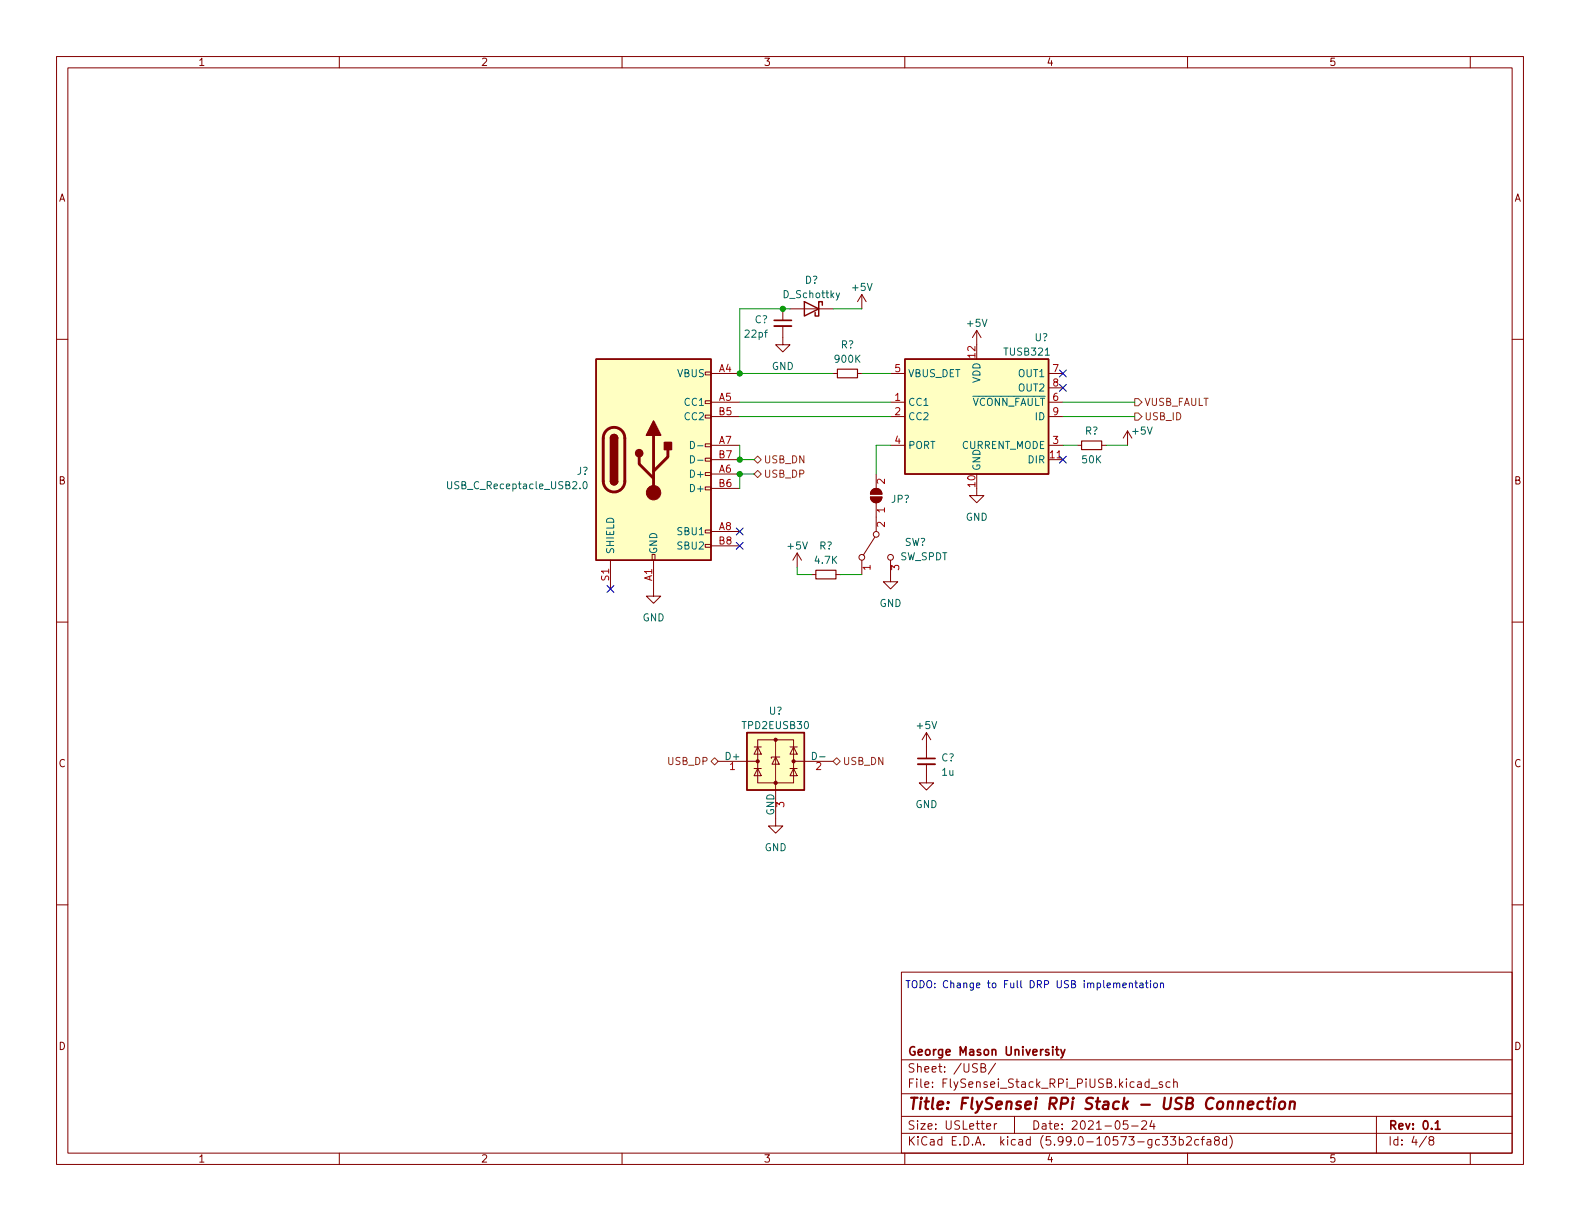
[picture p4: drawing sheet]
<svg xmlns="http://www.w3.org/2000/svg" width="279mm" height="216mm" viewBox="0 0 279 216" stroke-linecap="round" stroke-linejoin="round" font-family="sans-serif">
<g fill="none" stroke="#840000" stroke-width=".18">
<path d="M10 10h259.4v195.9h-259.4zM12 12h255.4v191.9h-255.4zM60 10v2M110 10v2M160 10v2M210 10v2M260 10v2M10 60h2M138.4 57.7v3.3h-1.2l1.2 1.2 1.3-1.2h-1.3M138.4 54.6v2M139.7 54.6h7.6M152.4 52.1v2.5"/>
<path d="M152.4 52.1l.8 1.2M152.4 52.1l-.8 1.2M172.7 58.4l.8 1.3M172.7 58.4v2.6M172.7 58.4l-.7 1.3M267.4 60h2M124.7 78.5h1v.5h-1zM124.7 73.4h1v.5h-1zM124.7 70.9h1v.5h-1zM124.7 65.8h1v.5h-1zM125.7 71.1h5.1M125.7 73.7h5.1"/>
<path d="M125.7 78.7h5.1M125.7 66h5.1M147.3 66h.8M151.6 66h.8M157.5 71.1h2.5M157.5 73.7h2.5M157.5 78.7h2.5M157.5 66h2.5M185.4 71.1h2.6M185.4 73.7h2.6M185.4 78.7h2.6M185.4 66h2.6"/>
<path d="M185.4 68.6h2.6M190.5 78.7h.8M194.8 78.7h.8M199.4 76.2l.8 1.3M199.4 76.2v2.5M199.4 76.2l-.8 1.3M107.9 99.1v5M115.3 98h.5v1.1h-.5zM115.6 99.1v6.3h-1.3l1.3 1.3 1.2-1.3h-1.2M124.7 96.3h1v.5h-1zM124.7 93.7h1v.5h-1zM124.7 86.1h1v.5h-1z"/>
<path d="M124.7 83.6h1v.5h-1zM124.7 81h1v.5h-1zM125.7 81.3h5.1M125.7 83.8h5.1M125.7 94h5.1M125.7 86.4h5.1M125.7 96.5h5.1M141 97.8l.7 1.3M141 97.8v2.5M141 97.8l-.8 1.3M152.4 99.1v2.5M153.9 87.9h2.1a1.02 1.02 0 0 1-1.1 1 1.02 1.02 0 0 1-1-1z"/>
<path d="M154.2 86.7a1.02 1.02 0 0 1 1.1-.3 1.02 1.02 0 0 1 .7 1h-2.1zM154.7 95l-2 3.2M154.9 83.8v2.6M154.9 88.9v5.1M157.5 99.1v3.8h-1.3l1.3 1.2 1.2-1.2h-1.2M172.7 86.4v1.2h-1.3l1.3 1.3 1.3-1.3h-1.3M185.4 81.3h2.6M10 110h2M143.5 101.6h.8M147.8 101.6h.8M267.4 110h2M127 134.6h7"/>
<path d="M133.3 135.9h1.3M133.3 132.1h1.3M134 130.8h6.3v7.6h-6.3zM134 135.9l.6 1.3h-1.3zM134 132.1l.6 1.3h-1.3zM137.2 130.8v15.3h1.2l-1.2 1.2-1.3-1.2h1.3M137.2 133.9l.6 1.2h-1.3zM137.9 133.9h-1.5v.2M139.7 135.9h1.3M139.7 132.1h1.3M140.3 135.9l.7 1.3h-1.3zM140.3 132.1l.7 1.3h-1.3z"/>
<path d="M140.3 134.6h7M163.8 135.1v3.3h-1.2l1.2 1.3 1.3-1.3h-1.3M163.8 129.5v4.6M163.8 129.5l.8 1.3M163.8 129.5l-.7 1.3M10 160h2M267.4 160h2M159.4 171.9h108v32h-108zM159.4 197.4h108M159.4 193.4h108M159.4 187.4h108M173.5 188.8h.5l.2-.1 .1-.3-.2-.3h-.6v1.5h.5l.3-.3a.39 .39 0 0 0-.3-.5"/>
<path d="M174.5 199.2l.7-.2-.1-.3h-.4l-.2 .2v.7h.6M175.8 198.7v1M176 188l-1.2 1.9M176.3 198.7h-.3l-.2 .3M179.4 197.4v3M199.4 198.2h-.7l-.1 .7 .2-.2 .5 .1 .2 .2-.1 .5-.2 .2-.6-.2M200.1 199.1h1.2M201.9 198.3l.6-.1 .2 .1 .1 .3-1 1.1h1M203.2 191.4l-.4-.1-.3 .3v.4l.1 .2h.6M203.2 190.8v1.5M203.5 192.4h1.2M203.7 198.1l-.4 1.1h1"/>
<path d="M204 198.7v1M205.5 191.4l-.3-.1-.2 .2v.2l.5 .2v.3h-.5M206.9 191.4l-.4-.1-.3 .3v.4l.1 .2h.6M207.5 191.4l.3-.1 .3 .1 .1 .9M207.5 190.8v1.5M243.4 197.4v6.5M60 203.9v2M110 203.9v2M159.4 200.4h108M160 203.9v2M205.5 201h1l-.5 .5 .4 .2v.6l-.2 .2h-.4l-.3-.2M207 201h.9l-.5 .5 .4 .2v.6l-.2 .2h-.4l-.2-.2"/>
<path d="M208.5 201.5h.5l.3 .3v.4l-.2 .2h-.6M208.5 201v1.5M209.8 201.1l.6-.1 .2 .1 .1 .3-.9 1.1h.9M210 203.9v2M212 201.5h-.5l-.2 .3v.4l.1 .2h.6M212.4 201.5h.6M213 201l-.4 .2v1.3M213.5 201.5h.5l.1 1M214.1 201.8l-.5 .1a.29 .29 0 0 0-.2 .3 .29 .29 0 0 0 .2 .3l.5-.1M215 201.6l-.2-.3v-.2l.2-.1h.5l.1 .3-.1 .2-.6 .2-.1 .2v.4l.2 .2h.3l.3-.3-.1-.4-.2-.2M216.9 201.5h-.4l-.3 .3v.4l.1 .2h.6M216.9 201v1.5"/>
<path d="M217.5 200.8a1.72 1.72 0 0 1 0 2.2M252.3 200.9l-1.3 1.9M253 201.6l-.3-.3 .1-.2 .2-.1h.4l.1 .3v.2l-.7 .2-.1 .2v.3l.3 .3h.3l.2-.3v-.4l-.2-.2M260 203.9v2"/>
<circle cx="152.4" cy="98.6" r=".51"/>
<circle cx="154.9" cy="94.5" r=".51"/>
<circle cx="157.5" cy="98.6" r=".51"/>
</g>
<path d="M136.9 56.6h3.1M162.3 134.1h3.1M186.7 185.6h.5M186.9 185.1v1.3l.3 .2M187.6 185.6l.4 1M188.3 185.6l-.5 1.3-.2 .2M253.8 198.6l.4-.4v1.5M253.8 199.7h.9" fill="none" stroke="#840000" stroke-width=".3"/>
<path d="M220.7 195.4l.9-.2v-.3l-.2-.1-.6 .1-.2 .9 .3 .3 .5-.1M223.4 194.9a.66 .66 0 0 0-1 .3l-.1 .5 .2 .3 .2 .1 .6-.1M224 194.8h.7M224.4 194.1l-.3 1.7 .1 .2 .4 .1M225.4 194.8l-.2 1.3M225.5 194.1l-.1 .1 .1 .1 .1-.1-.1-.1v.2M226.3 195a.52 .52 0 0 1 .6-.2 .52 .52 0 0 1 .4 .4l-.1 .5a.55 .55 0 0 1-.5 .4 .55 .55 0 0 1-.6-.4zM228.1 195a.49 .49 0 0 1 .9 .1l-.1 1M228.2 194.8l-.2 1.3" fill="none" stroke="#840000" stroke-width=".4"/>
<g fill="#ffffc2" stroke="#ffffc2" stroke-width=".18">
<path d="M160 63.5h25.4v20.3h-25.4z"/>
<path d="M132.1 129.5h10.1v10.2h-10.1z"/>
<path d="M105.4 63.5h20.3v35.6h-20.3z"/>
</g>
<path d="M142.2 53.3l2.6 1.3-2.6 1.3zM145.4 54v-.7h-.6v2.6h-.7v-.7M105.4 63.5h20.3v35.6h-20.3zM107.9 77.5a.64 .64 0 0 1 .7-.7 .64 .64 0 0 1 .6 .7M160 63.5h25.4v20.3h-25.4zM107.9 85.1a.64 .64 0 0 0 .7 .6 .64 .64 0 0 0 .6-.6M132.1 129.5h10.1v10.2h-10.1z" fill="none" stroke="#840000" stroke-width=".25"/>
<g fill="#840000" stroke="#840000" stroke-width=".18">
<path d="M153.9 87.9h2.1a1.02 1.02 0 0 1-1.1 1 1.02 1.02 0 0 1-1-1z"/>
<path d="M154.2 86.7a1.02 1.02 0 0 1 1.1-.3 1.02 1.02 0 0 1 .7 1h-2.1z"/>
<circle cx="134" cy="134.6" r=".28"/>
<circle cx="137.2" cy="138.4" r=".28"/>
<circle cx="137.2" cy="130.8" r=".28"/>
<circle cx="140.3" cy="134.6" r=".28"/>
<circle cx="115.6" cy="87.1" r="1.27"/>
</g>
<path d="M107.2 76.1a1.91 1.91 0 0 1 2.1-.4 1.91 1.91 0 0 1 1.2 1.8v7.6a1.91 1.91 0 0 1-1.9 1.9 1.91 1.91 0 0 1-1.9-1.9v-7.8l.2-.6zM115.6 77v10.1M118.1 79.5v1.3l-2.5 2.5M113 80.8v1.2l2.6 2.6" fill="none" stroke="#840000" stroke-width=".51"/>
<g fill="#840000" stroke="#840000" stroke-width=".25">
<path d="M107.9 85.1h1.3a.64 .64 0 0 1-.6 .6 .64 .64 0 0 1-.7-.6z"/>
<path d="M108.1 77a.64 .64 0 0 1 .7-.1 .64 .64 0 0 1 .4 .6h-1.3z"/>
<path d="M107.9 77.5h1.3v7.6h-1.3z"/>
<path d="M117.5 78.2h1.2v1.3h-1.2z"/>
<path d="M115.6 74.4l1.2 2.6h-2.5z"/>
<circle cx="113" cy="80.1" r=".63"/>
</g>
<path d="M148.5 51.8l-.5 1.1-.1 .2M122.1 78a.64 .64 0 0 1 .7 .7 .64 .64 0 0 1-.7 .6zM123.4 78.8h.9M79.1 85.2v1l.3 .2h.2l.3-.2v-1M103.2 85.3l.2-.1a.68 .68 0 0 1 .4 .6 .68 .68 0 0 1-.4 .6l-.2-.1-.1-.4zM122.1 80.6a.64 .64 0 0 1 .7 .6 .64 .64 0 0 1-.7 .7zM123.4 81.4h.9" fill="none" stroke="#006464" stroke-width=".18"/>
<path d="M148.1 65.3h3.5v1.5h-3.5zM191.3 78h3.5v1.5h-3.5zM144.3 100.8h3.5v1.6h-3.5z" fill="none" stroke="#840000" stroke-width=".2"/>
<path d="M136.9 57.7h3.1M162.3 135.1h3.1" fill="none" stroke="#840000" stroke-width=".33"/>
<path d="M200.7 70.5h.6l.6 .6-.6 .7h-.6zM200.7 73h.6l.6 .7-.6 .6h-.6zM133.3 83.8l.7-.6 .6 .6-.6 .7zM134 80.6l.6 .7-.6 .6-.7-.6zM125.7 134.6l.7-.6 .6 .6-.6 .7zM147.3 134.6l.7-.6 .6 .6-.6 .7z" fill="none" stroke="#725600" stroke-width=".18"/>
<g fill="none" stroke="#0000c2" stroke-width=".18">
<path d="M198.6 174.2l.6-.1-.1-.2-.4-.1-.1 .2v.6h.5M199.7 173.9l.2-.1 .3 .1 .1 .8M199.7 173.8v.9M200.7 173.8h.5M200.9 173.4v1.1l.3 .2M201.6 173.9h.5v.8M202.1 174.1l-.4 .1-.2 .2 .2 .3 .4-.1M202.6 173.8h.4M202.7 173.4v1.1l.3 .2M203.5 173.4v.1M203.5 173.8v.9M204.1 173.9l.3-.1 .3 .3v.3l-.3 .3-.3-.1-.1-.2z"/>
<path d="M205.2 173.9l.2-.1 .3 .1 .1 .8M205.2 173.8v.9"/>
</g>
<g fill="none" stroke="#009600" stroke-width=".18">
<path d="M139.7 54.6h-8.9v11.4h16.5M147.3 54.6h5.1M130.8 78.7v2.6h2.5M130.8 71.1h26.7M130.8 73.7h26.7M152.4 66h5.1M157.5 78.7h-2.6v5.1M188 78.7h2.5M188 71.1h12.7M188 73.7h12.7M195.6 78.7h3.8M133.3 83.8h-2.5v2.6"/>
<path d="M141 100.3v1.3h2.5M148.6 101.6h3.8"/>
</g>
<path d="M187.4 68l1.2 1.2M187.4 65.4l1.2 1.2M188.6 68l-1.2 1.2M188.6 65.4l-1.2 1.2M130.2 95.9l1.2 1.2M130.2 93.4l1.2 1.2M131.4 95.9l-1.2 1.2M131.4 93.4l-1.2 1.2M187.4 80.7l1.2 1.2M188.6 80.7l-1.2 1.2M107.3 103.5l1.3 1.2M108.6 103.5l-1.3 1.2" fill="none" stroke="#000084" stroke-width=".18"/>
<g fill="#009600" stroke="#009600" stroke-width=".18">
<circle cx="138.4" cy="54.6" r=".46"/>
<circle cx="130.8" cy="66" r=".46"/>
<circle cx="130.8" cy="81.3" r=".46"/>
<circle cx="130.8" cy="83.8" r=".46"/>
</g>
<text font-size="2.8" fill="#840000" x="160.4" y="196.2">Title: FlySensei RPi Stack - USB Connection</text>
<g font-size="2.1" fill="#840000">
<text x="160.4" y="189.7">Sheet: /USB/</text>
<text x="160.4" y="186.7">George Mason University</text>
<text x="160.4" y="192.4">File: FlySensei_Stack_RPi_PiUSB.kicad_sch</text>
<text x="160.4" y="202.5">KiCad E.D.A. kicad (5.99.0-10573-gc33b2cfa8d)</text>
<text x="160.4" y="199.7">Size: USLetter</text>
<text x="182.4" y="199.7">Date: 2021-05-24</text>
<text x="245.4" y="199.7">Rev: 0.1</text>
<text x="245.4" y="202.5">Id: 4/8</text>
</g>
<g font-size="1.8" fill="#840000">
<text x="35" y="11.6">1</text>
<text x="85" y="11.6">2</text>
<text x="135" y="11.6">3</text>
<text x="185" y="11.6">4</text>
<text x="235" y="11.6">5</text>
<text x="10.3" y="35.6">A</text>
<text x="267.7" y="35.6">A</text>
<text x="10.3" y="85.7">B</text>
<text x="267.7" y="85.7">B</text>
<text x="10.3" y="135.6">C</text>
<text x="267.7" y="135.6">C</text>
<text x="10.3" y="185.7">D</text>
<text x="267.7" y="185.7">D</text>
<text x="35" y="205.6">1</text>
<text x="85" y="205.6">2</text>
<text x="135" y="205.6">3</text>
<text x="185" y="205.6">4</text>
<text x="235" y="205.6">5</text>
</g>
<g font-size="1.8" fill="#006464">
<text x="138.6" y="52.7">D_Schottky</text>
<text x="142.3" y="50.2">D?</text>
<text x="150.8" y="51.4">+5V</text>
<text x="131.8" y="59.7">22pf</text>
<text x="133.5" y="57.2">C?</text>
<text x="171.1" y="57.8">+5V</text>
<text x="136.5" y="65.4">GND</text>
<text x="147.7" y="64.1">900K</text>
<text x="148.7" y="61.6">R?</text>
<text x="177.7" y="62.9">TUSB321</text>
<text x="183" y="60.3">U?</text>
<text x="119.8" y="66.7">VBUS</text>
<text x="121.2" y="71.8">CC1</text>
<text x="160.5" y="71.8">CC1</text>
<text x="160.5" y="66.7">VBUS_DET</text>
<text x="171.7" y="71.8">~VCONN_FAULT</text>
<text x="173.4" y="67.7" transform="rotate(-90 173.4 67.7)">VDD</text>
<text x="180.2" y="66.7">OUT1</text>
<text x="180.2" y="69.2">OUT2</text>
<text x="121.2" y="74.3">CC2</text>
<text x="160.5" y="74.3">CC2</text>
<text x="183.1" y="74.3">ID</text>
<text x="191.9" y="76.8">R?</text>
<text x="200.3" y="76.8">+5V</text>
<text x="102" y="83.9">J?</text>
<text x="160.5" y="79.4">PORT</text>
<text x="170" y="79.4">CURRENT_MODE</text>
<text x="173.4" y="83.3" transform="rotate(-90 173.4 83.3)">GND</text>
<text x="181.9" y="81.9">DIR</text>
<text x="191.4" y="81.9">50K</text>
<text x="79.7" y="86.5">USB_C_Receptacle_USB2.0</text>
<text x="122.4" y="84.5">D+</text>
<text x="122.4" y="87">D+</text>
<text x="157.6" y="88.9">JP?</text>
<text x="120" y="94.6">SBU1</text>
<text x="170.8" y="92.1">GND</text>
<text x="108.6" y="98" transform="rotate(-90 108.6 98)">SHIELD</text>
<text x="116.2" y="98" transform="rotate(-90 116.2 98)">GND</text>
<text x="120" y="97.2">SBU2</text>
<text x="139.4" y="97.2">+5V</text>
<text x="144.2" y="99.7">4.7K</text>
<text x="144.9" y="97.2">R?</text>
<text x="159.1" y="99.1">SW_SPDT</text>
<text x="159.9" y="96.5">SW?</text>
<text x="155.5" y="107.3">GND</text>
<text x="113.6" y="109.9">GND</text>
<text x="131.5" y="128.9">TPD2EUSB30</text>
<text x="136" y="126.4">U?</text>
<text x="162.2" y="128.9">+5V</text>
<text x="128.4" y="134.4">D+</text>
<text x="143.8" y="134.4">D-</text>
<text x="166.4" y="134.6">C?</text>
<text x="166.6" y="137.2">1u</text>
<text x="161.9" y="142.9">GND</text>
<text x="136.9" y="144.2" transform="rotate(-90 136.9 144.2)">GND</text>
<text x="135.2" y="150.5">GND</text>
</g>
<g font-size="1.8" fill="#a90000">
<text x="127.1" y="65.8">A4</text>
<text x="158.3" y="65.8">5</text>
<text x="172.5" y="63.2" transform="rotate(-90 172.5 63.2)">12</text>
<text x="186.2" y="65.8">7</text>
<text x="127.1" y="70.9">A5</text>
<text x="158.3" y="70.9">1</text>
<text x="186.2" y="70.9">6</text>
<text x="186.2" y="68.3">8</text>
<text x="127.1" y="73.4">B5</text>
<text x="158.3" y="73.4">2</text>
<text x="186.2" y="73.4">9</text>
<text x="127.1" y="83.6">A6</text>
<text x="127.1" y="78.5">A7</text>
<text x="127.1" y="81">B7</text>
<text x="158.3" y="78.5">4</text>
<text x="185.7" y="81">11</text>
<text x="186.2" y="78.5">3</text>
<text x="127.1" y="86.1">B6</text>
<text x="156.5" y="85.6" transform="rotate(-90 156.5 85.6)">2</text>
<text x="172.5" y="86.1" transform="rotate(-90 172.5 86.1)">10</text>
<text x="127.1" y="93.7">A8</text>
<text x="156.5" y="93.2" transform="rotate(-90 156.5 93.2)">2</text>
<text x="156.5" y="90.7" transform="rotate(-90 156.5 90.7)">1</text>
<text x="127.1" y="96.3">B8</text>
<text x="153.9" y="100.8" transform="rotate(-90 153.9 100.8)">1</text>
<text x="159" y="100.8" transform="rotate(-90 159 100.8)">3</text>
<text x="107.7" y="102.7" transform="rotate(-90 107.7 102.7)">S1</text>
<text x="115.3" y="102.7" transform="rotate(-90 115.3 102.7)">A1</text>
<text x="129" y="136.1">1</text>
<text x="144.3" y="136.1">2</text>
<text x="138.7" y="142.7" transform="rotate(-90 138.7 142.7)">3</text>
</g>
<g font-size="1.8" fill="#725600">
<text x="202.3" y="71.8">VUSB_FAULT</text>
<text x="202.3" y="74.3">USB_ID</text>
<text x="135" y="81.9">USB_DN</text>
<text x="135" y="84.5">USB_DP</text>
<text x="118.2" y="135.3">USB_DP</text>
<text x="149" y="135.3">USB_DN</text>
</g>
<text font-size="1.8" fill="#0000c2" x="160" y="174.7">TODO: Change to Full DRP USB implementation</text>
</svg>
